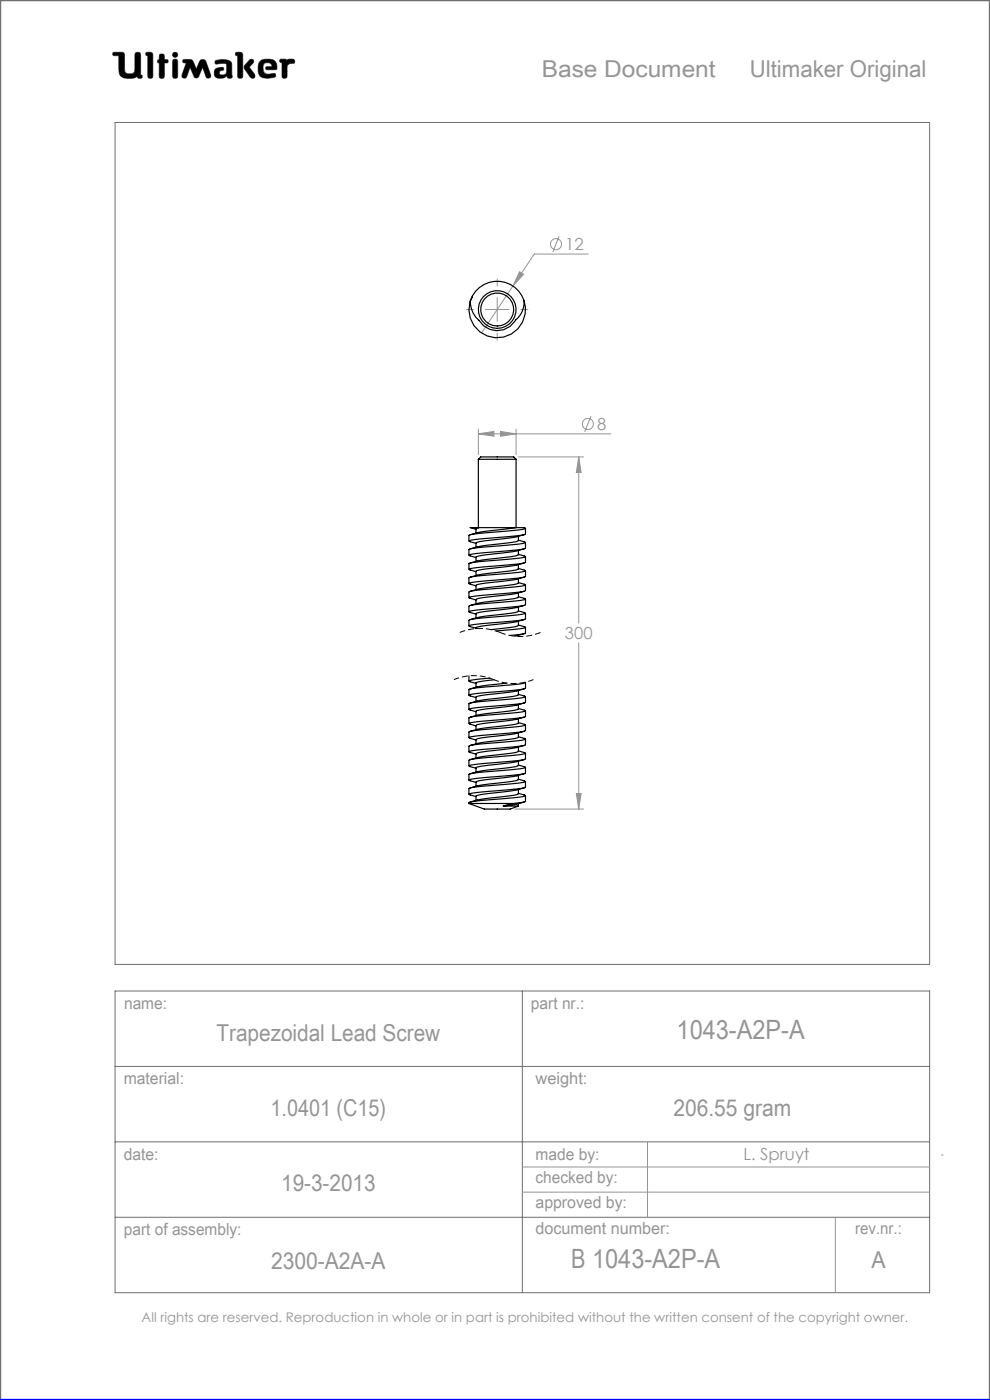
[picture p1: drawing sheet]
<svg xmlns="http://www.w3.org/2000/svg" width="210mm" height="297mm" viewBox="0 0 210 297" stroke-linecap="round" stroke-linejoin="round" font-family="sans-serif">
<g fill="none" stroke="#6f6f6f" stroke-width=".21">
<path d="M24 11.1h1.8l.5 .2 .2 4a1.62 1.62 0 0 0 2 0l.2-4a.65 .65 0 0 1 .7-.2 .65 .65 0 0 1 .4 .6v4.2l.3 .1-.1 .6a.65 .65 0 0 1-.9-.3 4 4 0 0 1-3 .2l-.6-.5-.2-.6-.1-3.6h-1.2l-.1-.3zM29.1 16.2v.1M31 11.1l1.2 .1 .2 .4v4.8a.59 .59 0 0 1-.7 .2 .59 .59 0 0 1-.4-.5v-4.3l-.4-.1zM33.8 13.4h.1M33.8 12.6h.1M33.8 12.6l-.3 .1-.1 .3 .1 .3 .3 .1M33.8 12.6v-1a.59 .59 0 0 1 .7-.1 .59 .59 0 0 1 .4 .5v.6l.6 .1a.4 .4 0 0 1 0 .6l-.6 .1-.1 3.1a.59 .59 0 0 1-.6 .1 .59 .59 0 0 1-.4-.5v-2.7M36.8 12.6h.7l.2 .5v3l-.2 .4-.3 .1-.4-.1-.2-.4v-3zM38.9 12.7l1.3-.1 .6 .2 .8 1.9 .9-2 .6-.1 .4 .1 1.2 3.2v.5l-.4 .2-.4-.1-.9-2.2-.9 2-.5 .3-.3-.2-1-2.1-.7 1.9-.3 .4-.5-.1-.2-.1v-.5l.9-2.6-.7-.1zM42.1 16.2h.1M45.7 12.9a3.6 3.6 0 0 1 3.3 .3l.2 .5v2.1a.53 .53 0 0 1-.2 .8l-.7-.1-.2-.4a1.97 1.97 0 0 1-2.5 .2 1.34 1.34 0 0 1 .4-1.8l1.3-.2 .1 .6a.74 .74 0 0 0-.9 .7 .95 .95 0 0 0 1.4 .1l.2-.6-.1-1.5a2.7 2.7 0 0 0-2 0l-.4-.2zM50.1 11.1l1.2 .1 .2 .4-.1 4.8a.59 .59 0 0 1-.6 .2 .59 .59 0 0 1-.4-.5v-4.3l-.4-.1z"/>
<path d="M52.9 12.8l.4-.2 .4 .1 .1 .4-.9 1.1 1.1 1.5 .1 .6-.2 .3h-.4a5.9 5.9 0 0 1-1.7-2.3l.2-.5zM56.6 14.8h.1M56.6 14.8l-.3-.3 .2-.3 1.2-.1-.2-.5a1.04 1.04 0 0 0-1.7 .5l.2 1.3 .8 .4M56.6 14.8h1.7l.4-.2a1.66 1.66 0 0 0-1.5-2l-1.7 .1a2.65 2.65 0 0 0-.3 3.5 3.5 3.5 0 0 0 3.2 .1l.1-.3-.2-.4-1.5 .2M56.8 15.8h.1M59.5 12.6h1.1l.3 .2a1.21 1.21 0 0 1 1.5-.1l.1 .6-1 .2-.6 .4-.1 2.5a.59 .59 0 0 1-.6 .2 .59 .59 0 0 1-.4-.5v-2.8l-.4-.2zM24.4 26h172.8v178.6h-172.8zM24.4 210.2h172.8v64h-172.8zM110.8 210.2v64M24.4 226.2h172.8M24.4 242.2h172.8M24.4 258.2h172.8"/>
<circle cx="37.2" cy="11.6" r=".56"/>
</g>
<path d="M0 297v-297h210v297" fill="none" stroke="#6f6f6f" stroke-width=".5"/>
<g fill="none" stroke="#959595" stroke-width=".21">
<path d="M110.2 57.6l.9 .6-2.3 2.5zM118.6 50.1l-1.3 3.4M124.8 53.9h-11.5l-4.5 6.8M103 65.7h5M105.5 63.2v5M108.8 60.7l-6.7 10M101.5 91v5.4M101.5 92h28.1M101.5 92l3.3-.5v1zM106.2 91.5l3.3 .5-3.3 .5zM109.5 91v5.4M110 96.9h13.8"/>
<path d="M122.8 96.9l.5 3.3h-1zM122.8 96.9v35.3M125.4 88.3l-1.4 3.3M122.8 136.4v35.2M109.2 171.6h14.6M122.3 168.3h1l-.5 3.3zM110.8 247.6h86.4M110.8 252.9h86.4M137.4 242.2v16M177.2 258.2v16M199.7 245h.4"/>
<circle cx="117.9" cy="51.8" r="1.18"/>
<circle cx="124.7" cy="89.9" r="1.18"/>
</g>
<path d="M0 297h210" fill="none" stroke="#00f" stroke-width=".5"/>
<path d="M45.7 12.9l-.1 .4 .2 .3 1.7-.2 .6 .2-.1 1.8-.2 .4-.5 .1a.54 .54 0 0 1-.8-.5 .54 .54 0 0 1 .8-.5l.2-.1-.1-.4-.4-.1a1.31 1.31 0 0 0-1.5 .9 1.14 1.14 0 0 0 .3 1.2 1.14 1.14 0 0 0 1.2 .2l.8-.3a.23 .23 0 0 1 .3-.2 .23 .23 0 0 1 .2 .4 .58 .58 0 0 0 .8 .1 .58 .58 0 0 0 .1-.9v-2a1.32 1.32 0 0 0-1.7-1.1zM50 11.2v.5l.4 .1v4.5l.2 .3h.6l.3-.4v-4.7l-.4-.4zM53 12.7l-1.1 1.2-.1 .5 1.4 2.1 .6 .1 .3-.3v-.4l-1.2-1.7 .9-.9v-.4l-.3-.3zM55.1 13a2.66 2.66 0 0 0 .3 3.4l1.4 .2 1.3-.2 .4-.3-.2-.5-1.5 .2-.6-.2-.3-.4-.1-.9a.98 .98 0 0 1 .7-1 .98 .98 0 0 1 1.1 .5l.1 .3-1.2 .1-.1 .4 .2 .2h1.6a.49 .49 0 0 0 .5-.2 .49 .49 0 0 0 0-.6 1.57 1.57 0 0 0-2-1.4h-.9zM59.4 12.6v.5l.4 .2v3l.3 .3h.5l.3-.4v-2.3l.6-.4 .9-.1 .1-.6-.4-.3-.9 .1-.3 .2-.3-.2zM36.7 12.6l-.1 3.7 .2 .3h.6l.3-.4v-3.3l-.3-.3zM36.6 11.6a.56 .56 0 0 0 1.1 0 .56 .56 0 0 0-1.1 0zM33.9 11.6l-.1 1-.3 .2-.1 .3 .4 .3v3l.2 .2h.5l.3-.1 .1-.3v-2.8l.7-.1 .1-.4-.2-.2-.6-.1-.2-1.1zM31 11.2l-.1 .5 .4 .1 .1 4.5 .2 .3h.5l.3-.4v-4.7l-.4-.4zM38.8 12.7v.6h.7l-.9 2.7 .2 .5 .4 .1 .3-.2 .8-2.1 .9 2 .2 .2h.4l.3-.2 .9-2 .8 2.1 .5 .2 .4-.3v-.4l-1-2.8-.3-.4-.5-.1-.4 .2-.9 1.9-.9-2-.5-.1zM24 11.2l-.1 .3 .2 .3h1.1v2.7a1.73 1.73 0 0 0 2.1 2.1 2.42 2.42 0 0 0 1.8-.4l.3 .4h.6l.2-.3-.1-.3-.3-.1v-4.3l-.1-.3-.2-.2h-.6l-.3 .4v3.4a.89 .89 0 0 1-1.3 .8 .81 .81 0 0 1-.9-1.1l-.1-3.3-.5-.2z" fill-rule="evenodd" fill="#000"/>
<path d="M106.1 134.2a11.1 11.1 0 0 0-8.6 0M114.6 134.2a11.1 11.1 0 0 1-8.5 0M104.7 144.2a11 11 0 0 0-8.4 0M113.1 144.2a11 11 0 0 1-8.4 0" fill="none" stroke="#000" stroke-width=".21" stroke-dasharray="1.3 .6" stroke-dashoffset=".1" stroke-linecap="butt"/>
<path d="M100.5 65.7h-1.5M105.5 60.7v-1.5M105.5 70.7v1.5M110.5 65.7h1.5" fill="none" stroke="#959595" stroke-width=".21" stroke-dasharray="15.2 1.3 1.3 1.3"/>
<path d="M122.8 96.9l.5 3.3h-1zM122.3 168.3h1l-.5 3.3zM101.5 92l3.3-.5v1zM106.2 91.5l3.3 .5-3.3 .5zM110.2 57.6l-1.4 3.1 2.3-2.5z" fill="#959595"/>
<g fill="none" stroke="#000" stroke-width=".25">
<path d="M100.2 62.9a6 6 0 0 0 4.8 8.7 6 6 0 0 0 6.2-7.8M100.9 61.8a6 6 0 0 1 10.3 2 5.3 5.3 0 0 1-2 4.3 4.5 4.5 0 0 1-7.6-.2 5.2 5.2 0 0 1-1.8-4.1l.4-1zM101.5 97.4h8M101.5 97.4l.5-.5h7l.5 .5M101.5 97.4v14.5M109.5 97.4v14.5M99.7 117.9l1.3 .4M101 112.2v.9M101 115.2v.9M101 118.2v.9M101.3 116l-1.6 .5M101.3 119l-1.6 .4"/>
<path d="M101.6 111.9h-1.9l1.3 .4M101.6 111.9l-.6 .3M101.6 111.9h7.8M109.4 111.9l-1 .2a41.8 41.8 0 0 0-8.7 1.3M109.4 111.9l2 .1-.6 .3-1 .1-10 1-.3 .2v1.2M109.5 113.9l-6.5 .8-1.3 .2-.6 .3M109.6 119.9l-1.9 .3a31.6 31.6 0 0 0-6.7 1v.9M109.6 116.9l-6.8 .8-1.7 .5M109.9 117.7l-1.2 .4-7.4 .9M109.9 114.7a16.7 16.7 0 0 1-5.3 .8l-3.3 .5M110 117.6l1.5 .5a20.7 20.7 0 0 1-5.9 .7l-5.9 .6-.2 .2v1.2M110 114.6l1.2 .4"/>
<path d="M110 119.8v.9M110 116.8v.9M110 113.8v.9M111.2 114.9l.2 .2-1.3 .3-10.3 1-.3 .2v1.2M111.2 119.4l-1.6 .5M111.2 116.4l-1.5 .5M111.2 113.4l-1.6 .5M111.4 116.3l-1.4 .3-6.8 .6a10.4 10.4 0 0 0-3.7 .6l.2 .1M111.4 113.3l-1.2 .3-8.2 .7-2.5 .4v.1l1.5 .5M111.5 118.1v1.2l-.3 .1-10.2 1-1.4 .3-.1 .1 .3 .1M111.5 112.1v1.2M111.5 115.1v1.2"/>
<path d="M99.7 129.9l1.3 .4M99.7 120.9l1.3 .4M99.8 123.9l1.2 .4M101 127.2v.9M101.3 125l-1.6 .5M101.3 122l-1.6 .4M109.6 134.9l-.4 .1M109.9 120.7l-1.1 .3-7.5 1M109.9 132.7a19.6 19.6 0 0 1-5.7 .9M109.9 123.7l-1 .3-7.6 1M110 129.7a21.5 21.5 0 0 1-5.8 .9l-2.3 .3-2.2 .5M110 126.7l-.3 .1-1.6 .3a37.2 37.2 0 0 0-8.4 1.3"/>
<path d="M110 132.6l1.5 .5-1 .3-5.3 .5M110 129.6l1.2 .4M110 126.6l1.2 .3M110 123.6l1.2 .3M110 120.6l1.5 .5-.8 .2-2.2 .3a54.9 54.9 0 0 0-9 1v1.2M110 131.8v.9M110 128.8v.9M110 125.8v.9M110 122.8v.9M110 134.8v.2M111.2 126.9l.3 .2-1.1 .3-2.3 .2a46.2 46.2 0 0 0-8.6 1v1.2M111.2 128.4a32 32 0 0 1-8 1.3l-2.1 .4-.1 1"/>
<path d="M111.2 123.9l.3 .2a74.5 74.5 0 0 1-10.5 1.1l-1.5 .4v1.2M111.2 131.4a50 50 0 0 1-9.1 1.4l-1 .3-.1 .2M111.2 122.4a49 49 0 0 1-9 1.4l-1.1 .3-.1 1M111.2 125.4a51.7 51.7 0 0 1-9.1 1.4l-1.1 .4M111.2 134.4l-1.5 .5M111.2 130l.2 .1-1.7 .4-10.1 1-.1 .1v1.2M111.5 124.1v1.2l-.2 .1-4.3 .5a38 38 0 0 0-7.5 .9l1.5 .5M111.5 130.1v1.2l-.5 .2-9.9 .9-1.6 .4 1.5 .5M111.5 121.1v1.2l-.5 .2-9.1 .8a4.3 4.3 0 0 0-2.4 .5l.3 .1M111.5 127.1v1.2a51.3 51.3 0 0 1-9.3 1 5.8 5.8 0 0 0-2.7 .5l.3 .1M111.5 133.1v1.2l-.1 .1-3.2 .4M99.5 143.4v1.1"/>
<path d="M99.5 146.3v1.2M99.7 153.6l1.3 .4M99.7 144.6l1.3 .4M99.7 159.6l1.3 .4M101 144.9v.9M101 156.9v.9M101 159.9v.9M101.3 148.7l-1.6 .5M101.3 157.7l-1.6 .5M101.3 145.7l-1.6 .5M101.3 151.7l-1.6 .5M103.9 143.9l-2.8 .2a1.91 1.91 0 0 0-1.6 .4l.2 .1"/>
<path d="M104.8 144.2l-2.2 .3a1.97 1.97 0 0 0-1.6 .4M107.5 144.9l-6.2 .8M109.6 158.6l-4.5 .6a10.5 10.5 0 0 0-4.1 .7M109.6 149.6l-1.8 .3a33.2 33.2 0 0 0-6.8 1v.9M109.9 159.4a17 17 0 0 1-5.3 .8l-2.4 .3-2.5 .7M109.9 147.4l-1 .3-7.6 1M109.9 156.4a19.3 19.3 0 0 1-5.5 .9l-3.1 .4M110 150.4l-1 .3-7.7 1M110 153.4a21.9 21.9 0 0 1-5.8 .9l-2.3 .3-2.2 .6M110 159.3l1.2 .4M110 156.3l1.2 .4M110 153.3l1.5 .5-.9 .2-2.2 .3a53.5 53.5 0 0 0-8.9 1v1.2"/>
<path d="M110 150.3l1.2 .4M110 147.3l1.5 .5a18.2 18.2 0 0 1-5.7 .7l-6.1 .6-.2 .2v1.2M110 158.5v.9M110 155.5v.9M110 152.5v.9M110 149.5v.9M110 146.5v.9M111.2 156.6l.3 .2a77.3 77.3 0 0 1-10.5 1.1l-1.5 .4v1.2M111.2 152.1l-2.6 .7-3.2 .4a13.5 13.5 0 0 0-4.4 .7v.9M111.2 159.7l.3 .1a30.5 30.5 0 0 1-7.1 .8l-1.6 .2a7.8 7.8 0 0 0-3.3 .5M111.2 155.1l-2.7 .7-3.3 .4a11.9 11.9 0 0 0-4.2 .7M111.2 146.1a42.7 42.7 0 0 1-8.8 1.4 1.73 1.73 0 0 0-1.4 .4v.9"/>
<path d="M111.2 149.1l-1.5 .5M111.2 158.1l-1.5 .5M111.2 150.7l.3 .1a21.6 21.6 0 0 1-5.9 .7l-5.9 .7-.2 .1v1.2M111.4 144.7l.1 .1-1.4 .3-8.5 .8-2.1 .4M111.4 155l-1.1 .3-8.5 .7-2.3 .5 1.5 .5M111.4 146l-1.2 .3-4 .4a32.5 32.5 0 0 0-6.7 .7l.1 .2 1.4 .4M111.5 147.8v1.2l-.6 .2-9.2 .9-2.2 .4 1.5 .5M111.5 150.8v1.2l-.4 .2-10 .9-1.5 .3-.1 .1 .2 .1M111.5 156.8v1.2l-.3 .1-9.2 .9a5.1 5.1 0 0 0-2.5 .5l.3 .1M111.5 144.8v1.2M111.5 153.8v1.2M111.5 159.8v1.2"/>
<path d="M99.5 170.5h9.3M99.5 170.5l3.2 1.1h5.5l1.7-.6h-3.1M99.5 161.3v1.2M99.5 167.3v1.2M99.5 170.3v.2M99.7 162.6l1.3 .4M99.7 168.6l1.3 .4M101 162.9v.9M101 165.9v.9M101 168.9v.9M101.3 169.7l-1.6 .5M108.8 170.5l-2 .5"/>
<path d="M109.6 170.6l-2.8 .4M109.6 161.6l-7.5 1-1.1 .3M109.6 167.6l-6.6 .8-1.3 .2-.6 .3M109.9 162.4a15 15 0 0 1-5.1 .8l-3.3 .5-1.8 .5M109.9 165.4l-.3 .2-1.9 .3a32.9 32.9 0 0 0-8 1.3M109.9 164.4l-.9 .3-4.2 .5a8.5 8.5 0 0 0-3.8 .7M109.9 168.4l-1 .3-7.6 1M110 168.3l1.2 .4M110 165.3l1.5 .5-1.6 .3-8.9 .8-1.5 .4M110 162.3l1.2 .4M110 170.5v.5M110 167.5v.9"/>
<path d="M110 164.5v.9M110 161.5v.9M111.2 162.7h.2l-.1 .2-1.6 .3a80.6 80.6 0 0 0-10.2 1.1v1.2M111.2 168.7l.2 .1-1.6 .4-9.3 .8-1 .3M111.2 161.1l-1.6 .5M111.2 170.1l-1.6 .5M111.2 164.1l-1.6 .5M111.2 167.1l-1.5 .5M111.4 161l-1.1 .3-8.7 .8-2.1 .3 .3 .2M111.4 164l-2 .4-8 .7-1.9 .4 1.5 .5M111.5 165.8l-.1 1.3-6.9 .7a16.8 16.8 0 0 0-5 .7l.3 .1M111.5 168.8v1.2l-2.7 .5"/>
<path d="M111.5 162.8v1.2"/>
<circle cx="105.5" cy="65.7" r="4"/>
<circle cx="105.5" cy="65.7" r="3.5"/>
</g>
<g font-size="5.6" fill="#959595">
<text x="143.5" y="220.3">1043-A2P-A</text>
<text x="121.1" y="269.1">B 1043-A2P-A</text>
</g>
<g font-size="4.9" fill="#959595">
<text x="114.9" y="16.3">Base Document</text>
<text x="159" y="16.3">Ultimaker Original</text>
<text x="45.9" y="220.9">Trapezoidal Lead Screw</text>
<text x="57.4" y="236.7">1.0401 (C15)</text>
<text x="142.8" y="236.7">206.55 gram</text>
<text x="59.6" y="252.7">19-3-2013</text>
<text x="57.5" y="269.3">2300-A2A-A</text>
<text x="184.9" y="269.1">A</text>
</g>
<g font-size="3.5" fill="#959595">
<text x="119.9" y="53.1">12</text>
<text x="126.6" y="91.3">8</text>
<text x="119.8" y="135.6">300</text>
<text x="26.3" y="214.1">name:</text>
<text x="112.6" y="214">part nr.:</text>
<text x="26.2" y="229.9">material:</text>
<text x="113.6" y="229.9">weight:</text>
<text x="26.3" y="246">date:</text>
<text x="113.6" y="246">made by:</text>
<text x="113.6" y="251.1">checked by:</text>
<text x="157.7" y="246.2">L. Spruyt</text>
<text x="113.6" y="256.3">approved by:</text>
<text x="26.3" y="262">part of assembly:</text>
<text x="113.6" y="261.8">document number:</text>
<text x="181.4" y="261.9">rev.nr.:</text>
</g>
<text font-size="2.8" fill="#959595" x="30" y="280.4">All rights are reserved. Reproduction in whole or in part is prohibited without the written consent of the copyright owner.</text>
</svg>
